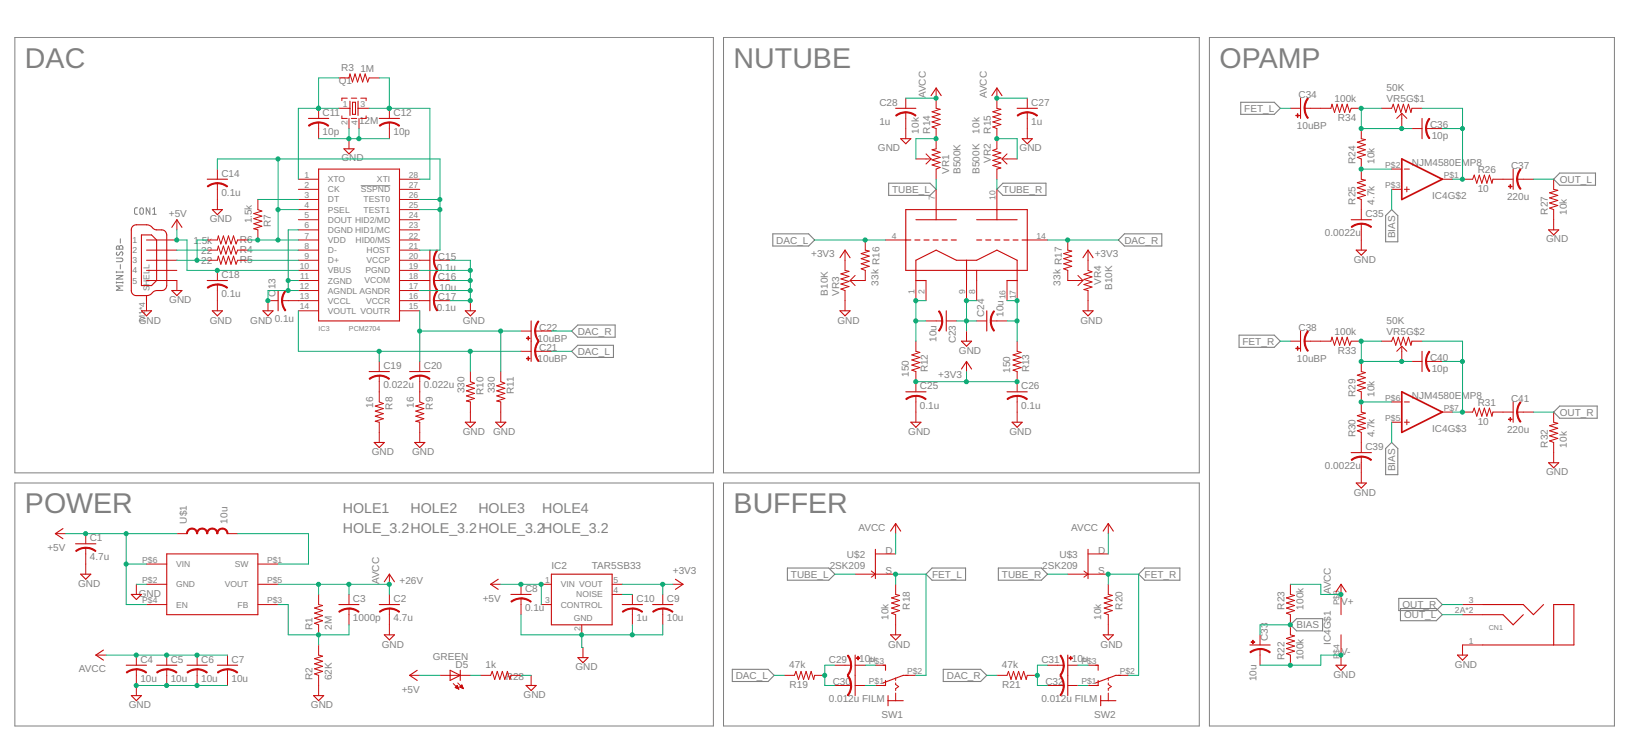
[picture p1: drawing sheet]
<svg xmlns="http://www.w3.org/2000/svg" width="289mm" height="132mm" viewBox="0 0 289 132" stroke-linecap="round" stroke-linejoin="round" font-family="sans-serif">
<g fill="none" stroke="#808080" stroke-width=".18">
<path d="M2.6 6.6h122.7v76.4h-122.7zM127 6.6h83.6v76.4h-83.6zM212.4 6.6h71.1v120.8h-71.1zM24.1 36.5h-.3l-.2 .2v.8l.5 .1M24.7 36.6l.2-.1 .3 .2v.7l-.3 .2-.3-.2zM26.3 36.5v1.1l-.6-1.1v1.1M26.8 37.6h.6M26.8 36.7l.3-.2v1.1M63.3 32.6h5.2M20.4 45.3h1l.2 .2-.2 .4h-1M20.4 49.6h1.2M20.4 47.6v.3"/>
<path d="M20.4 49.5v.2M20.4 48.4h1.2l-1.2 .6h1.2M20.4 47.8h1.2M20.5 44.3v.3l.2 .2 .2-.1 .3-.5a.32 .32 0 0 1 .4 .2 .32 .32 0 0 1-.2 .4M20.5 43.2h.4v.2l.3-.3 .2 .1 .2 .5h-1.2zM20.9 43.4v.3M21.1 41.9v.8M21.1 46.4v.8M21.6 50.2h-1.2l.7 .4-.7 .3h1.2M21.6 47.6v.3M21.6 49.5v.2M2.6 84.8h122.7v42.6h-122.7z"/>
<path d="M127 84.8h83.6v42.6h-83.6z"/>
</g>
<g fill="none" stroke="#808080" stroke-width=".19">
<path d="M217.9 18h5.9l1 1-1 1.1h-5.9zM156 32.2h7.3l1.1 1-1.1 1.1h-7.3zM176.1 32.2h7.6v2.1h-7.6l-1-1.1zM244.4 36.8l1.1 1v4.6h-2.2v-4.6zM273.9 30.4h6.3v2.1h-6.3l-1.1-1zM100.4 58.1l1.1-1.1h6.5v2.2h-6.5zM135.7 41h6.3l1.1 1.1-1.1 1.1h-6.3zM197.4 41h6.6v2.2h-6.6l-1-1.1zM217.6 58.8h6.2l1 1.1-1 1.1h-6.2zM100.4 61.7l1.1-1.1h6.2v2.1h-6.2zM243.3 78.7l1.1-1 1.1 1v4.6h-2.2zM272.8 72.3l1.1-1h6.6v2.1h-6.6z"/>
<path d="M138.3 99.7h7.2l1.1 1.1-1.1 1h-7.2zM163.7 99.7h5.9v2.1h-5.9l-1.1-1zM175.3 99.7h7.6l1 1.1-1 1h-7.6zM201 99.7h6.2v2.1h-6.2l-1.1-1zM128.6 117.5h6.3l1 1-1 1.1h-6.3zM165.6 117.5h6.6l1.1 1-1.1 1.1h-6.6zM226.6 109.7l1.1-1.1h4.5v2.1h-4.5zM245.6 105h6.6l1.1 1.1-1.1 1.1h-6.6zM245.9 106.8h6.3l1.1 1.1-1.1 1h-6.3z"/>
</g>
<g fill="none" stroke="#c90b0b" stroke-width=".19">
<path d="M61.5 17.8v2.5M61.9 18h.5v2.1h-.5zM62.9 17.8v2.5M157.3 19h3.5M163.5 16.8l.9-1.3 .9 1.3M174.2 16.8l.9-1.3 .8 1.3M178.6 19h3.6M228.4 17.2v3.6M23.3 39.7l.4-.2h2a2 2 0 0 1 1.4 .7l1.3 .1a.9 .9 0 0 1 .9 .9v8.9l-.3 .6-.6 .3a1.89 1.89 0 0 0-1.5 .2l-.1 .2a1.23 1.23 0 0 1-1.1 .5h-2l-.4-.3-.2-.4v-10.9zM30.2 39.9l.9-1.3 .8 1.3M36.4 31.5h3.5M37.3 36.8h1.8l-.9 .9z"/>
<path d="M54.2 20.8h3.5M55.9 29.7h14.3v26.6h-14.3zM60.4 26.1h1.8l-.9 .9zM66.6 20.8h3.6M158.2 24.3h1.7l-.8 .9zM159.1 36.8h21.3v10.7h-21.3zM160.8 38.6h7.1M164.4 36.8v1.8M171.5 38.6h7.1M175.1 36.8v1.8M179.5 24.3h1.8l-.9 .9zM237.3 38.6h3.5"/>
<path d="M249.7 20.8v3.5M265.7 29.7v3.5M24.8 41.2h1.8l.9 .9v7.1l-.9 .9h-1.8zM24.8 54.5h1.8l-.9 .9zM25.7 51.9v.9M30.2 51h1.7l-.8 .9zM36.4 49.2h3.5M37.3 54.5h1.8l-.9 .9zM46.2 54.5h1.7l-.8 .9zM48.8 51v3.5M75.5 43.9v10.6M81.7 54.5h1.8l-.9 .9z"/>
<path d="M93.3 56.3v7.1M147.5 54.5h1.8l-.9 .9zM147.5 45.2l.9-1.3 .9 1.3M159.1 42.1h.8M160.6 42.1h1M162.2 42.1h.9M162.6 49.2h-1.8v-3.5l3.6-1.8 3.5 1.8h3.6l3.6-1.8 3.5 1.8v3.5h-1.8M163.8 42.1h.9M165.4 42.1h.9M166.2 54.5v3.6M167 42.1h.9M168.8 59.9h1.8l-.9 .9z"/>
<path d="M169.7 45.7v3.5M171.5 47.5v1.7M171.5 42.1h.9M173.1 42.1h.9M173.3 54.5v3.6M174.7 42.1h.9M176.3 42.1h.9M177.9 42.1h.9M179.5 42.1h.9M190.2 54.5h1.7l-.8 .9zM190.2 45.2l.9-1.3 .8 1.3M228.4 58.1v3.6"/>
<path d="M238.2 43.9h1.7l-.9 .9zM271.9 40.3h1.8l-.9 .9zM64.8 65.2h3.6M65.7 77.7h1.8l-.9 .9zM71.9 65.2h3.6M72.8 77.7h1.8l-.9 .9zM81.7 74.1h1.8l-.9 .9zM87 74.1h1.8l-.9 .9zM159.1 68.8h3.5M159.9 74.1h1.8l-.9 .9zM168.8 64.8l.9-1.4 .9 1.4M176.8 68.8h3.6"/>
<path d="M177.7 74.1h1.8l-.9 .9zM237.3 79.4h3.5M249.7 61.7v3.5M265.7 70.6v3.5M11.1 92.8l-1.4 .9 1.4 .9M13.3 95.4h3.5M29.3 97.2h16v10.7h-16zM153.7 96.4v5.2M156.4 93.2l.9-1.3 .9 1.3M191.1 96.4v5.2M193.7 93.2l.9-1.3 .9 1.3M238.2 84.8h1.7l-.9 .9z"/>
<path d="M271.9 81.2h1.8l-.9 .9zM14.2 100.8h1.7l-.8 .9zM18.2 114.1l-1.4 .9 1.4 .9M22.2 116.8h3.5M23.1 104.3h1.7l-.9 .9zM27.5 116.8h3.6M32.8 116.8h3.6M38.2 116.8h3.5M59.5 106.1h3.5M66.6 106.1h3.6M67.5 111.4h1.8l-.9 .9zM67.5 102.1l.9-1.3 .9 1.3"/>
<path d="M73.3 117.6l-1.4 .9 1.4 .9M79 117.6l1.8 .9-1.8 .9zM80.8 117.6v1.8M87.5 101.7l-1.3 .9 1.3 .8M89.7 104.3h3.6M96.8 100.8h10.7v8.9h-10.7zM101.5 115.4h1.8l-.9 .9zM109.3 106.1h3.5M114.6 106.1h3.6M118.6 101.7l1.3 .9-1.3 .8M150.2 115v7.1M155.1 116.8h.4v.8"/>
<path d="M155.5 119.4v.9h-.4M156.4 111.4h1.8l-.9 .9zM159.5 118.5h-.9l-3.5 1.4M187.5 115v7.1M192.4 116.8h.4v.8M192.8 119.4v.9h-.4M193.7 111.4h1.8l-.9 .9zM196.8 118.5h-.9l-3.5 1.4M219.5 113.2h3.5M234.6 116.8h1.8l-.9 .8zM234.6 103.9l.9-1.3 .9 1.3M255.9 115h1.8l-.9 .9z"/>
<path d="M260.4 107.9h3.5l1.8 1.8 1.8-1.8M260.4 106.1h7.1l1.8 1.8 1.7-1.8M260.4 113.2h16v-7.1h-3.6v7.1M23.1 122.1h1.7l-.9 .9zM55.1 122.1h1.7l-.9 .9zM92.4 120.3h1.8l-.9 .9zM155.9 122.1v1.8M155.9 123h2.7M193.3 123h2.6M193.3 122.1v1.8"/>
</g>
<g fill="none" stroke="#c90b0b" stroke-width=".18">
<path d="M55.9 19v1.8M59.5 19h2M59.5 13.7h1.8l.2-.7 .4 1.4 .4-1.4 .5 1.4 .4-1.4 .5 1.4 .4-1.4 .5 1.4 .2-.7h1.8M61 17.2h-1v.5M61.7 17.2h.9M62.9 19h1.9M63.3 17.2h1v.5M68.4 19v1.8M159 19.8l.1 4.5M159.1 17.2v1.8M164.4 15.5v3.5l.7 .2-1.4 .4 1.4 .5-1.4 .4 1.4 .5-1.4 .4 1.4 .4-1.4 .5 .7 .3v3.5l-.7 .2 1.4 .4-1.4 .5 1.4 .4-1.4 .5 1.4 .4-1.4 .5 1.4 .4-.7 .3v1.8M175.1 15.5v3.5l.7 .2-1.5 .4 1.5 .5-1.5 .4 1.5 .5-1.5 .4 1.5 .4-1.5 .5 .8 .3v3.5l-.8 .3 1.5 .4-1.5 .5 1.5 .4-1.5 .5 1.5 .4-1.5 .4 1.5 .5-.7 .2v1.8"/>
<path d="M180.4 19.8v4.5M180.4 17.2v1.8M226.6 19h1.8M239 19h-1.7l-.3 .7-.4-1.4-.5 1.4-.4-1.4-.5 1.4-.4-1.4-.5 1.4-.4-1.4-.2 .7h-4.6M242.6 19h1.8l.3-.7 .4 1.4 .4-1.4 .5 1.4 .4-1.4 .5 1.4 .4-1.4 .5 1.4 .1-.7h1.8M246.2 19.9v2.7M246.2 19.9l.8 .9M246.2 19.9l-.9 .9M31.1 38.6v1.7M38.1 32.2l.1 4.6M38.2 29.7v1.8M45.3 35v1.8l.7 .2-1.4 .5 1.4 .4-1.4 .5 1.4 .4-1.4 .5 1.4 .4-1.4 .5 .7 .1v1.8"/>
<path d="M52.4 33.2h3.5M52.4 31.5h3.5M52.4 35h3.5M52.4 36.8h3.5M52.4 38.6h3.5M55.9 21.5v2.8M55.9 21.5h.1M60 20.3v.5h1M61.3 20.8v1.8M61.3 24.3v1.8M61.7 20.8h.9M63 20.8v1.8"/>
<path d="M64.3 20.3v.5h-1M68.4 21.5v2.8M70.2 33.2h3.5M70.2 31.5h3.5M70.2 35h3.5M70.2 36.8h3.5M70.2 38.6h3.5M160.8 27.9h2.7M162.6 27l.9 .9M163.5 27.9l-.9 .9M164.4 33.2v3.6M175.1 33.2v3.6"/>
<path d="M175.9 27.9h2.7M175.9 27.9l.9 .9M176.8 27l-.9 .9M239 39.3v4.6M239 22.6v1.7l.8 .2-1.5 .5 1.5 .4-1.5 .4 1.5 .5-1.5 .4 1.5 .5-1.5 .4 .7 .3v3.6l.8 .1-1.5 .5 1.5 .4-1.5 .5 1.5 .4-1.5 .4 1.5 .5-1.5 .4 .7 .3v3.6M244.4 29.7h1.8M244.4 33.2h1.8M246.6 29.7h.9M246.6 33.2h.9M247 32.8v.9M247.9 22.6h1.8M253.3 31.5h1.7"/>
<path d="M253.3 22.6h-2.9M256.8 31.5h1.8l.3-.8 .4 1.5 .5-1.5 .4 1.5 .5-1.5 .4 1.5 .4-1.5 .5 1.5 .2-.7h3.5M266.4 31.5h2.9M266.4 31.5h.1M272.8 31.5v1.7l.7 .2-1.4 .4 1.4 .5-1.4 .4 1.4 .5-1.4 .4 1.4 .5-1.4 .4 .7 .3v3.5M25.7 42.1h5.4M25.7 43.9h5.4M25.7 45.7h5.4M25.7 47.5h5.4M25.7 49.2h5.4v1.8M25.7 52.8v1.7M36.4 42.1h1.8l.1-.7 .5 1.4 .4-1.4 .5 1.4 .4-1.4 .5 1.4 .4-1.4 .5 1.4 .2-.7h1.8"/>
<path d="M36.4 43.9h1.8l.1-.7 .5 1.4 .4-1.4 .5 1.4 .4-1.4 .5 1.4 .4-1.4 .5 1.4 .2-.7h1.8M36.4 45.7h1.8l.1-.7 .5 1.4 .4-1.4 .5 1.4 .4-1.4 .5 1.4 .4-1.4 .5 1.4 .2-.7h1.8M38.1 50l.1 4.5M38.2 47.5v1.7M48.8 52.8h-1.7v1.7M52.4 42.1h3.5M52.4 43.9h3.5M52.4 45.7h3.5M52.4 47.5h3.5M52.4 49.2h3.5M52.4 40.3h3.5M52.4 51h3.5"/>
<path d="M52.4 54.5h3.5M55.9 52.8h-6.4M70.2 42.1h3.5M70.2 43.9h3.5M70.2 45.7h5.3M70.2 47.5h3.5M70.2 49.2h5.3M70.2 52.8h5.3M70.2 40.3h3.5M70.2 51h3.5M70.2 54.5h3.5M79 45.7h-2.8"/>
<path d="M79 49.2l-2.8 .1M79 52.8h-2.8M82.6 52.8v1.7M91.5 58.1h1.8M96.8 58.1h-2.8M148.4 43.9v3.6l.7 .1-1.4 .5 1.4 .4-1.4 .5 1.4 .4-1.4 .4 1.4 .5-1.4 .4 .7 .3v3.5M149.3 49.2l.9 .9M150.2 48.3l-.9 .9M151.9 42.1v1.8l.7 .2-1.4 .4 1.4 .5-1.4 .4 1.4 .4-1.4 .5 1.4 .4-1.4 .5 .7 .3v1.7h-2.6M155.5 42.1h3.6M160.8 49.2v3.6M160.8 59.9v1.8l.7 .2-1.4 .4 1.4 .4-1.4 .5 1.4 .4-1.4 .5 1.4 .4-1.4 .5 .7 .2v3.6"/>
<path d="M162.6 49.2v3.6M162.6 56.3h2.8M166.2 56.3h1.7M169.7 49.2v3.6M169.7 58.1v1.8M171.5 49.2v3.6M171.5 56.3h1.8M176.8 49.2v3.6M176.8 56.3h-2.8M178.6 49.2v3.6M178.6 59.9v1.8l.7 .2-1.4 .4 1.4 .4-1.4 .5 1.4 .4-1.4 .5 1.4 .4-1.4 .5 .7 .2v3.6M180.4 42.1h3.5"/>
<path d="M187.5 42.1v1.8l.7 .2-1.4 .4 1.4 .5-1.4 .4 1.4 .4-1.4 .5 1.4 .4-1.4 .5 .7 .3v1.7h2.7M189.3 48.3l.9 .9M190.2 49.2l-.9 .9M191.1 43.9v3.6l.7 .2-1.5 .5 1.5 .4-1.5 .4 1.5 .5-1.5 .4 1.5 .5-1.5 .4 .8 .2v3.5M226.6 59.9h1.8M239 59.9h-1.7l-.3 .7-.4-1.4-.5 1.4-.4-1.4-.5 1.4-.4-1.4-.5 1.4-.4-1.4-.2 .7h-4.6M242.6 59.9h1.8l.3-.7 .4 1.4 .4-1.4 .5 1.4 .4-1.4 .5 1.4 .4-1.4 .5 1.4 .1-.7h1.8M66.6 65.9v.1M66.6 63.4v1.8M66.6 65.9v4.7l.7 .2-1.4 .5 1.4 .4-1.4 .5 1.4 .4-1.4 .4 1.4 .5-1.4 .4 .7 .2v3.6M73.7 65.9v.1M73.7 63.4v1.8"/>
<path d="M73.7 65.9v4.7l.7 .2-1.4 .5 1.4 .4-1.4 .5 1.4 .4-1.4 .4 1.4 .5-1.4 .4 .7 .2v3.6M82.6 65.2v1.8l.7 .3-1.4 .4 1.4 .5-1.4 .4 1.4 .4-1.4 .5 1.4 .4-1.4 .5 .7 .2v3.5M87.9 65.2v1.8l.8 .3-1.5 .4 1.5 .5-1.5 .4 1.5 .4-1.5 .5 1.5 .4-1.5 .5 .7 .2v3.5M91.5 61.7h1.8M96.8 61.7h-2.8M160.8 69.5v4.6M169.7 63.4v1.8M178.6 69.5v4.6M239 63.4v1.8l.8 .2-1.5 .5 1.5 .4-1.5 .4 1.5 .5-1.5 .4 1.5 .5-1.5 .4 .7 .3v3.5l.8 .2-1.5 .5 1.5 .4-1.5 .5 1.5 .4-1.5 .4 1.5 .5-1.5 .4 .7 .3v3.5M244.4 70.6h1.8M244.4 74.1h1.8M246.2 60.8v2.6"/>
<path d="M246.2 60.8l.8 .9M246.2 60.8l-.9 .9M246.6 70.6h.9M246.6 74.1h.9M247 73.7v.9M247.9 63.4h1.8M253.3 72.3h1.7M253.3 63.4l-2.9 .1M256.8 72.3h1.8l.3-.7 .4 1.4 .5-1.4 .4 1.4 .5-1.4 .4 1.4 .4-1.4 .5 1.4 .2-.7h3.5M266.4 72.3h2.9M266.4 72.3h.1M272.8 72.3v1.8l.7 .2-1.4 .4 1.4 .5-1.4 .4 1.4 .5-1.4 .4 1.4 .4-1.4 .5 .7 .3v3.5"/>
<path d="M9.7 93.7h1.8M15 96.2l.1 4.6M15.1 93.7v1.7M25.7 99h3.6M31.1 93.7h1.7M39.9 93.7h1.8M45.3 99h3.5M153.7 97.2h3.6M157.3 91.9v1.8M191.1 97.2h3.5M194.6 91.9v1.8M239 80.2v4.6"/>
<path d="M239 80.2h.1M16.8 115h1.8M23.9 102.6v1.7M23.9 115v1.8M23.9 117.5v4.6M23.9 117.5h.1M25.7 106.1h3.6M25.7 102.6h3.6M29.3 117.5v2.8M29.3 115v1.8M34.6 117.5h.1M34.6 115v1.8"/>
<path d="M34.6 117.5v2.8M39.9 117.5v2.8M39.9 115v1.8M45.3 106.1h3.5M45.3 102.6h3.5M55.9 104.3v1.8l.7 .2-1.4 .4 1.4 .5-1.4 .4 1.4 .5-1.4 .4 1.4 .4-1.4 .5 .7 .3v1.7M55.9 113.2v1.8l.7 .2-1.4 .4 1.4 .5-1.4 .4 1.4 .4-1.4 .5 1.4 .4-1.4 .5 .7 .2v3.6M61.3 106.8h.1M61.3 104.3v1.8M61.3 106.8v2.9M68.4 106.8v4.6M68.4 100.8v1.8"/>
<path d="M68.4 104.3v1.8M71.9 118.5h1.8M77.3 118.5h5.3M79.6 120l1 .9M80.4 119.9l1 1M84.4 118.5h1.8l.2-.7 .5 1.5 .4-1.5 .5 1.5 .4-1.5 .5 1.5 .4-1.5 .4 1.5 .2-.8h1.8M86.2 102.6h1.7M91.5 105v.1M91.5 102.6v1.7M91.5 105v2.9M93.3 118.5v1.8M95 106.1h1.8"/>
<path d="M95 102.6h1.8M102.2 109.7v1.7M102.4 113.6v1.8M107.5 102.6h1.8M107.5 104.3h1.8M111 106.8v2.9M111 104.3v1.8M116.4 106.8h.1M116.4 104.3v1.8M116.4 106.8v2.9M118.2 102.6h1.7M137.7 118.5h1.8l.3-.7 .4 1.5 .5-1.5 .4 1.5 .4-1.5 .5 1.5 .4-1.5 .5 1.5 .2-.8h1.7"/>
<path d="M146.6 116.8h2.8M149.4 116.8h.1M150.2 100.8h7.1M150.2 116.8h1.7M153 100.2l.7 .6-.7 .5M153.7 116.8h1.8M157.3 102.6v1.7l.7 .2-1.4 .4 1.4 .5-1.4 .4 1.4 .5-1.4 .4 1.4 .5-1.4 .4 .7 .3v3.5M157.3 119v.4M157.3 119.9v.2l.5 .4-.5 .4v.3M159.1 118.5h1.7M175.1 118.5h1.7l.3-.7 .4 1.5 .5-1.5 .4 1.5 .5-1.5 .4 1.5 .5-1.5 .4 1.5 .2-.8h1.8M183.9 116.8h2.9"/>
<path d="M187.5 100.8h7.1M187.5 116.8h1.8M190.3 100.2l.8 .6-.8 .5M191.1 116.8h1.7M194.6 102.6v1.7l.7 .2-1.4 .4 1.4 .5-1.4 .4 1.4 .5-1.4 .4 1.4 .5-1.4 .4 .7 .3v3.5M194.6 119v.4M194.6 119.9v.2l.5 .4-.5 .4v.3M196.4 118.5h1.8M221.3 113.9h-.1M221.3 111.4v1.8M221.3 113.9v2.9M226.6 102.6v1.7l.7 .2-1.4 .4 1.4 .5-1.4 .4 1.4 .5-1.4 .4 1.4 .5-1.4 .4 .7 .3v3.5l.7 .2-1.4 .5 1.4 .4-1.4 .4 1.4 .5-1.4 .4 1.4 .5-1.4 .4 .7 .3v1.8"/>
<path d="M235.5 102.6v5.3M235.5 111.4v5.4M256.8 106.1h3.6M256.8 107.9h3.6M260.4 113.2h-3.6v1.8M79.9 120.7l.4-.4 .3 .6zM80 120.7h.5M80 120.6h.4M80.1 120.5h.3M80.2 120.8h.3M80.2 120.4h.1M80.3 120.8h.2"/>
<path d="M80.5 120.9h.1M80.8 120.5h.4M80.8 120.6h.5M80.9 120.4h.3M81 120.7h.3M81 120.3h.1M81.1 120.2h.1M81.1 120.2l-.4 .4 .7 .3M81.1 120.2l.3 .7M81.2 120.8h.1M81.3 120.8v.1M146.6 120.3h2.8"/>
<path d="M149.4 120.3h.1M150.2 120.3h1.7M153.7 120.3h1.8M157.3 121.6v1.4M183.9 120.3h2.9M187.5 120.3h1.8M191.1 120.3h1.7M194.6 121.6v1.4"/>
</g>
<g fill="#c90b0b" stroke="#c90b0b" stroke-width=".18">
<path d="M32.9 93.1l.4-.3 .4-.1v.2l-.5 .2-.3 .6h-.1z" fill-rule="evenodd"/>
<path d="M33.7 92.7l.4 .1a.92 .92 0 0 1 .6 .9h-.2l-.1-.4-.3-.3-.4-.1z" fill-rule="evenodd"/>
<path d="M34.7 93.1l.4-.3 .4-.1v.2l-.6 .2-.2 .6h-.2z" fill-rule="evenodd"/>
<path d="M35.5 92.7l.4 .1a.92 .92 0 0 1 .6 .9h-.2l-.2-.6-.6-.2z" fill-rule="evenodd"/>
<path d="M36.5 93.1l.4-.3 .4-.1v.2l-.6 .2-.2 .6h-.2z" fill-rule="evenodd"/>
<path d="M37.3 92.7l.4 .1a.92 .92 0 0 1 .6 .9h-.2l-.3-.6-.5-.2z" fill-rule="evenodd"/>
<path d="M38.3 93.1l.4-.3 .4-.1v.2l-.6 .2-.2 .6h-.2z" fill-rule="evenodd"/>
<path d="M39.1 92.7l.3 .1a.92 .92 0 0 1 .6 .9h-.2l-.2-.6-.5-.2z" fill-rule="evenodd"/>
<path d="M15.1 96.1a2.54 2.54 0 0 1 1.8 .6l-.2 .1a2.85 2.85 0 0 0-1.6-.6z" fill-rule="evenodd"/>
<path d="M13.3 96.7l1-.6h.8v.1a2.54 2.54 0 0 0-1.7 .6z" fill-rule="evenodd"/>
<path d="M68.4 106.7l1.2 .3 .6 .3-.1 .2a2.72 2.72 0 0 0-1.7-.6z" fill-rule="evenodd"/>
<path d="M66.6 107.3l1.1-.5 .7-.1v.2a2.85 2.85 0 0 0-1.7 .6z" fill-rule="evenodd"/>
<path d="M61.3 106.7a2.66 2.66 0 0 1 1.8 .6l-.1 .2a2.72 2.72 0 0 0-1.7-.6z" fill-rule="evenodd"/>
<path d="M59.5 107.3l1.1-.5 .7-.1v.2a2.85 2.85 0 0 0-1.7 .6z" fill-rule="evenodd"/>
<path d="M23.9 117.4l1.2 .2 .6 .4-.1 .1a2.85 2.85 0 0 0-1.7-.5z" fill-rule="evenodd"/>
<path d="M22.2 118l.2-.2a2.58 2.58 0 0 1 1.5-.4v.2a2.72 2.72 0 0 0-1.6 .5z" fill-rule="evenodd"/>
<path d="M29.3 117.4l1.1 .2 .7 .4-.1 .1a2.72 2.72 0 0 0-1.7-.5z" fill-rule="evenodd"/>
<path d="M27.5 118l.2-.2a2.58 2.58 0 0 1 1.6-.4v.2a2.72 2.72 0 0 0-1.7 .5z" fill-rule="evenodd"/>
<path d="M34.6 117.4l1.2 .2 .6 .4-.1 .1a2.72 2.72 0 0 0-1.7-.5z" fill-rule="evenodd"/>
<path d="M32.8 118l.2-.2a2.58 2.58 0 0 1 1.6-.4v.2a2.72 2.72 0 0 0-1.7 .5z" fill-rule="evenodd"/>
<path d="M39.9 117.4l1.2 .2 .6 .4-.1 .1a2.72 2.72 0 0 0-1.7-.5z" fill-rule="evenodd"/>
<path d="M38.2 118l.2-.2a2.58 2.58 0 0 1 1.5-.4v.2a2.72 2.72 0 0 0-1.6 .5z" fill-rule="evenodd"/>
<path d="M91.5 104.9l1.2 .3 .6 .4-.1 .1a2.85 2.85 0 0 0-1.7-.6z" fill-rule="evenodd"/>
<path d="M89.7 105.5l1.1-.5 .7-.1v.2a2.85 2.85 0 0 0-1.7 .6z" fill-rule="evenodd"/>
<path d="M116.4 106.7l1.2 .3 .6 .3-.1 .2a2.85 2.85 0 0 0-1.7-.6z" fill-rule="evenodd"/>
<path d="M114.6 107.3l1.1-.5 .7-.1v.2a2.72 2.72 0 0 0-1.7 .6z" fill-rule="evenodd"/>
<path d="M111 106.7l1.2 .3 .6 .3-.1 .2a2.85 2.85 0 0 0-1.7-.6z" fill-rule="evenodd"/>
<path d="M109.3 107.3l1-.5 .7-.1v.2a2.72 2.72 0 0 0-1.6 .6z" fill-rule="evenodd"/>
<path d="M55.9 21.4l1.2 .2 .6 .4-.1 .2a2.58 2.58 0 0 0-1.7-.6z" fill-rule="evenodd"/>
<path d="M54.2 22l1-.5 .7-.1v.2a2.72 2.72 0 0 0-1.6 .6z" fill-rule="evenodd"/>
<path d="M68.4 21.4l1.2 .2 .6 .4-.1 .2a2.58 2.58 0 0 0-1.7-.6z" fill-rule="evenodd"/>
<path d="M66.6 22l1.1-.5 .7-.1v.2a2.85 2.85 0 0 0-1.7 .6z" fill-rule="evenodd"/>
<path d="M50.1 51l.1 .1a2.72 2.72 0 0 0-.6 1.7h-.2a2.66 2.66 0 0 1 .7-1.8z" fill-rule="evenodd"/>
<path d="M49.5 52.8h.1a2.72 2.72 0 0 0 .6 1.6l-.2 .2-.3-.6z" fill-rule="evenodd"/>
<path d="M38.2 32.1a2.54 2.54 0 0 1 1.8 .6l-.2 .1a2.72 2.72 0 0 0-1.6-.6z" fill-rule="evenodd"/>
<path d="M36.4 32.7l1-.5 .8-.1v.2a2.54 2.54 0 0 0-1.7 .5z" fill-rule="evenodd"/>
<path d="M76.7 43.9l.2 .1a2.72 2.72 0 0 0-.6 1.7h-.2l.1-.7z" fill-rule="evenodd"/>
<path d="M76.1 45.7h.2a2.85 2.85 0 0 0 .6 1.7l-.2 .1-.3-.7z" fill-rule="evenodd"/>
<path d="M76.7 51l.2 .1a2.72 2.72 0 0 0-.6 1.7h-.2l.1-.7z" fill-rule="evenodd"/>
<path d="M76.1 52.8h.2a2.72 2.72 0 0 0 .6 1.6l-.2 .2-.1-.2a2.68 2.68 0 0 1-.5-1.6z" fill-rule="evenodd"/>
<path d="M76.7 47.4l.2 .1a2.72 2.72 0 0 0-.6 1.7h-.2l.1-.7z" fill-rule="evenodd"/>
<path d="M76.1 49.2h.2a2.85 2.85 0 0 0 .6 1.7l-.2 .1-.3-.6z" fill-rule="evenodd"/>
<path d="M38.2 49.8l1.1 .3 .7 .4-.2 .1a2.72 2.72 0 0 0-1.6-.6z" fill-rule="evenodd"/>
<path d="M36.4 50.4l1-.5 .8-.1v.2a2.72 2.72 0 0 0-1.7 .6z" fill-rule="evenodd"/>
<path d="M66.6 65.8l1.2 .3 .6 .3-.1 .2a2.72 2.72 0 0 0-1.7-.6z" fill-rule="evenodd"/>
<path d="M64.8 66.4l1.1-.5h.7v.1a2.85 2.85 0 0 0-1.7 .6z" fill-rule="evenodd"/>
<path d="M73.7 65.8l1.2 .3 .6 .3-.1 .2a2.72 2.72 0 0 0-1.7-.6z" fill-rule="evenodd"/>
<path d="M71.9 66.4l1.1-.5h.7v.1a2.85 2.85 0 0 0-1.7 .6z" fill-rule="evenodd"/>
<path d="M94.5 59.9l.1 .1a2.72 2.72 0 0 0-.5 1.7h-.2l.1-.8z" fill-rule="evenodd"/>
<path d="M93.9 61.7h.2a2.72 2.72 0 0 0 .5 1.6l-.1 .1-.2-.2a2.58 2.58 0 0 1-.4-1.5z" fill-rule="evenodd"/>
<path d="M94.5 56.3l.1 .1a2.72 2.72 0 0 0-.5 1.7h-.2l.1-.7z" fill-rule="evenodd"/>
<path d="M93.9 58.1h.2a2.72 2.72 0 0 0 .5 1.7l-.1 .1-.2-.2a2.58 2.58 0 0 1-.4-1.6z" fill-rule="evenodd"/>
<path d="M165.4 56.3h.2v.3l-.3 .9-.4 .6-.1-.1a2.72 2.72 0 0 0 .6-1.7z" fill-rule="evenodd"/>
<path d="M164.8 54.7l.1-.2 .2 .2 .4 .9v.7h-.1a2.85 2.85 0 0 0-.6-1.6z" fill-rule="evenodd"/>
<path d="M174.5 54.5l.1 .2a2.72 2.72 0 0 0-.5 1.6h-.2a2.46 2.46 0 0 1 .6-1.8z" fill-rule="evenodd"/>
<path d="M173.9 56.3h.2a2.72 2.72 0 0 0 .5 1.7l-.1 .1-.4-.6z" fill-rule="evenodd"/>
<path d="M160.8 69.4l1.2 .2 .6 .4-.1 .1a2.69 2.69 0 0 0-1.7-.5z" fill-rule="evenodd"/>
<path d="M159.1 70l.1-.1a2.58 2.58 0 0 1 1.6-.5v.2a2.72 2.72 0 0 0-1.6 .5z" fill-rule="evenodd"/>
<path d="M178.6 69.4l1.2 .2 .6 .4-.1 .1a2.58 2.58 0 0 0-1.7-.5z" fill-rule="evenodd"/>
<path d="M176.8 70l.2-.1a2.58 2.58 0 0 1 1.6-.5v.2a2.72 2.72 0 0 0-1.7 .5z" fill-rule="evenodd"/>
<path d="M180.4 19.6l1.2 .3 .6 .3-.1 .2a2.58 2.58 0 0 0-1.7-.6z" fill-rule="evenodd"/>
<path d="M178.6 20.2l1.1-.5 .7-.1v.2a2.72 2.72 0 0 0-1.7 .6z" fill-rule="evenodd"/>
<path d="M159.1 19.6h.2a2.71 2.71 0 0 1 1.6 .6l-.2 .2a2.69 2.69 0 0 0-1.6-.6z" fill-rule="evenodd"/>
<path d="M157.3 20.2l1-.5 .8-.1v.2a2.72 2.72 0 0 0-1.7 .6z" fill-rule="evenodd"/>
<path d="M149.4 116.8h.1v.2l-.2 .9-.4 .7-.1-.1a2.58 2.58 0 0 0 .6-1.7z" fill-rule="evenodd"/>
<path d="M148.8 115.1l.1-.1a2.55 2.55 0 0 1 .6 1.8h-.1a2.85 2.85 0 0 0-.6-1.7z" fill-rule="evenodd"/>
<path d="M149.4 120.3h.1v.3l-.2 .9-.4 .6-.1-.1a2.69 2.69 0 0 0 .6-1.7z" fill-rule="evenodd"/>
<path d="M148.8 118.6l.1-.1a2.55 2.55 0 0 1 .6 1.8h-.1a2.85 2.85 0 0 0-.6-1.7z" fill-rule="evenodd"/>
<path d="M186.7 116.8h.2v.2l-.2 .9-.4 .7-.2-.1a2.72 2.72 0 0 0 .6-1.7z" fill-rule="evenodd"/>
<path d="M186.1 115.1l.2-.1 .1 .2 .4 .9 .1 .7h-.2a2.85 2.85 0 0 0-.6-1.7z" fill-rule="evenodd"/>
<path d="M186.7 120.3h.2v.3l-.2 .9-.4 .6-.2-.1a2.85 2.85 0 0 0 .6-1.7z" fill-rule="evenodd"/>
<path d="M186.1 118.6l.2-.1 .1 .2 .4 .9 .1 .7h-.2a2.85 2.85 0 0 0-.6-1.7z" fill-rule="evenodd"/>
<path d="M221.3 113.8l1.1 .3 .7 .3-.1 .2a2.85 2.85 0 0 0-1.7-.6z" fill-rule="evenodd"/>
<path d="M219.5 114.4l1.1-.5 .7-.1v.2a2.85 2.85 0 0 0-1.7 .6z" fill-rule="evenodd"/>
<path d="M229.6 17.2l.1 .1a2.85 2.85 0 0 0-.5 1.7h-.2v-.2a2.71 2.71 0 0 1 .6-1.6z" fill-rule="evenodd"/>
<path d="M229 19h.2a2.72 2.72 0 0 0 .5 1.7l-.1 .1-.1-.2a2.58 2.58 0 0 1-.5-1.6z" fill-rule="evenodd"/>
<path d="M239 39.2a2.54 2.54 0 0 1 1.8 .6l-.1 .1a2.85 2.85 0 0 0-1.7-.5z" fill-rule="evenodd"/>
<path d="M237.3 39.8l1-.5 .7-.1v.2a2.85 2.85 0 0 0-1.6 .5z" fill-rule="evenodd"/>
<path d="M250.9 20.8l.2 .1a2.69 2.69 0 0 0-.6 1.7h-.2v-.3a2.71 2.71 0 0 1 .6-1.5z" fill-rule="evenodd"/>
<path d="M250.3 22.6h.2a2.72 2.72 0 0 0 .6 1.6l-.2 .1a2.55 2.55 0 0 1-.6-1.7z" fill-rule="evenodd"/>
<path d="M266.9 29.7l.2 .1a2.69 2.69 0 0 0-.6 1.7h-.2l.1-.8z" fill-rule="evenodd"/>
<path d="M266.3 31.5h.2a2.72 2.72 0 0 0 .6 1.6l-.2 .1-.3-.6z" fill-rule="evenodd"/>
<path d="M229.6 58.1l.1 .1a2.72 2.72 0 0 0-.5 1.7h-.2l.1-.7z" fill-rule="evenodd"/>
<path d="M229 59.9h.2a2.72 2.72 0 0 0 .5 1.7l-.1 .1-.1-.2a2.58 2.58 0 0 1-.5-1.6z" fill-rule="evenodd"/>
<path d="M239 80.1l1.2 .2 .6 .4-.1 .1a2.69 2.69 0 0 0-1.7-.6z" fill-rule="evenodd"/>
<path d="M237.3 80.7l1-.6h.7v.1a2.85 2.85 0 0 0-1.6 .6z" fill-rule="evenodd"/>
<path d="M250.9 61.6l.2 .2a2.58 2.58 0 0 0-.6 1.6h-.2l.1-.7z" fill-rule="evenodd"/>
<path d="M250.3 63.4h.2a2.72 2.72 0 0 0 .6 1.7l-.2 .1a2.55 2.55 0 0 1-.6-1.8z" fill-rule="evenodd"/>
<path d="M266.9 70.5l.2 .1a2.69 2.69 0 0 0-.6 1.7h-.2v-.2a2.71 2.71 0 0 1 .6-1.6z" fill-rule="evenodd"/>
<path d="M266.3 72.3h.2a2.72 2.72 0 0 0 .6 1.7l-.2 .1-.3-.6z" fill-rule="evenodd"/>
</g>
<g fill="#c90b0b" stroke="#c90b0b" stroke-width=".18">
<path d="M92.7 62.6l.1 .6z"/>
<path d="M92.4 62.9l.7 .1z"/>
<path d="M92.7 59.1l.1 .6z"/>
<path d="M92.4 59.3l.7 .1z"/>
<path d="M150.6 115.2l.1 .6z"/>
<path d="M150.4 115.5l.6 .1z"/>
<path d="M188 115.2l.1 .6z"/>
<path d="M187.7 115.5l.6 .1z"/>
<path d="M219.7 112.7h.6z"/>
<path d="M220 112.4l.1 .6z"/>
<path d="M227.8 20l.1 .6z"/>
<path d="M227.5 20.2l.7 .1z"/>
<path d="M265.2 32.4v.6z"/>
<path d="M264.9 32.7l.6 .1z"/>
<path d="M227.8 60.8l.1 .7z"/>
<path d="M227.5 61.1l.7 .1z"/>
<path d="M265.2 73.3v.6z"/>
<path d="M264.9 73.6h.6z"/>
</g>
<path d="M246.2 27.9l7.1 3.6-7.1 3.5zM246.2 68.8l7.1 3.5-7.1 3.6z" fill="none" stroke="#c90b0b" stroke-width=".3"/>
<g fill="none" stroke="#0dab76" stroke-width=".18">
<path d="M59.5 13.7h-3.6v5.3M59.5 19h-7.1v12.5M64.8 19h10.7v12.5h-1.8M66.6 13.7h1.8v5.3M159.1 17.2h5.3M175.1 17.2h5.3M224.8 19h1.8M242.6 19h-3.6v3.6h8.9M249.7 19h7.1v12.5h-1.8M38.2 29.7v-1.8h39.1v16h-3.6M45.3 35h7.1M48.8 36.8h3.6"/>
<path d="M48.8 27.9v14.2M55.9 24.3h12.5M61.3 22.6v1.7M63 22.6v1.7M73.7 36.8h3.6M73.7 35h3.6M164.4 24.3h-3.6v3.6M164.4 31.5v1.7M175.1 24.3h3.5v3.6M175.1 31.5v1.7M239 29.7h5.4M244.4 33.2v3.6"/>
<path d="M253.3 22.6h3.5M269.3 31.5h3.5M31.1 40.3v1.8h1.7v5.4h19.6M31.1 45.7h5.3M31.1 43.9h5.3M36.4 42.1h-1.8v3.6M43.5 42.1h8.9M43.5 45.7h8.9M43.5 43.9h8.9M50.6 49.2h1.8M52.4 40.3h-1.8v10.7M52.4 51h-5.3v1.8"/>
<path d="M52.4 54.5v7.2h39.1M73.7 47.5h8.9M73.7 51h8.9M73.7 54.5v8.9M73.7 58.1h17.8M79 49.2h3.6M79 45.7h3.6v7.1h-3.6M87.9 58.1v7.1M96.8 58.1h3.6M143.1 42.1h12.4M160.8 56.3h1.8M162.6 52.8h-1.8v7.1"/>
<path d="M167.9 56.3h3.6M171.5 52.8h-1.8v5.3M176.8 52.8h1.8v7.1M176.8 56.3h1.8M183.9 42.1h12.5M224.8 59.9h1.8M242.6 59.9h-3.6v3.5h8.9M249.7 59.9h7.1v12.4h-1.8M66.6 61.7v1.7M82.6 61.7v3.5M96.8 61.7h3.6M160.8 67h17.8"/>
<path d="M169.7 65.2v1.8M239 70.6h5.4M244.4 74.1v3.6M253.3 63.4h3.5M269.3 72.3h3.5M11.5 93.7h19.6M22.2 99h3.5M22.2 93.7v12.4h3.5M41.7 93.7h12.5v5.3h-5.4M157.3 93.7v3.5M194.6 93.7v3.5M18.6 115h21.3"/>
<path d="M23.9 102.6h1.8M48.8 106.1h1.8v5.3h10.7v-1.7M48.8 102.6h19.6v1.7M55.9 102.6v1.7M55.9 111.4v1.8M61.3 102.6v1.7M73.7 118.5h3.6M82.6 118.5h1.8M87.9 102.6h7.1v3.5M91.5 118.5h1.8M91.5 107.9v3.5h24.9v-1.7M102.2 111.4v2.2h.2"/>
<path d="M109.3 102.6h8.9M109.3 104.3h1.7M111 109.7v1.7M116.4 102.6v1.7M135.9 118.5h1.8M146.6 116.8h-1.8v3.5h1.8M146.6 100.8h3.6M151.9 116.8h1.8M157.3 102.6v-1.8h5.3v17.7h-1.8M173.3 118.5h1.8M183.9 116.8h-1.7v3.5h1.7M183.9 100.8h3.6"/>
<path d="M189.3 116.8h1.8M194.6 102.6v-1.8h5.3v17.7h-1.7M226.6 102.6h5.3v1.7h3.6M226.6 109.7h-5.3v1.7M235.5 115h-3.6v1.8h-10.6M253.3 106.1h3.5M253.3 107.9h3.5M23.9 120.3h16M151.9 120.3h1.8M189.3 120.3h1.8"/>
</g>
<g fill="#0dab76" stroke="#0dab76" stroke-width=".18">
<circle cx="22.1" cy="99" r=".36"/>
<circle cx="22.1" cy="93.7" r=".36"/>
<circle cx="15" cy="93.7" r=".36"/>
<circle cx="91.5" cy="102.6" r=".36"/>
<circle cx="95" cy="102.6" r=".36"/>
<circle cx="31" cy="42.1" r=".36"/>
<circle cx="38.1" cy="47.5" r=".36"/>
<circle cx="55.9" cy="111.4" r=".36"/>
<circle cx="29.3" cy="120.3" r=".36"/>
<circle cx="34.6" cy="120.3" r=".36"/>
<circle cx="23.9" cy="120.3" r=".36"/>
<circle cx="61.3" cy="24.3" r=".36"/>
<circle cx="63" cy="24.3" r=".36"/>
<circle cx="47" cy="52.8" r=".36"/>
<circle cx="50.6" cy="51" r=".36"/>
<circle cx="50.6" cy="49.2" r=".36"/>
<circle cx="82.6" cy="52.8" r=".36"/>
<circle cx="82.6" cy="51" r=".36"/>
<circle cx="82.6" cy="49.2" r=".36"/>
<circle cx="82.6" cy="47.5" r=".36"/>
<circle cx="169.7" cy="56.3" r=".36"/>
<circle cx="169.7" cy="52.8" r=".36"/>
<circle cx="226.6" cy="116.8" r=".36"/>
<circle cx="235.5" cy="115" r=".36"/>
<circle cx="102.1" cy="111.4" r=".36"/>
<circle cx="111" cy="111.4" r=".36"/>
<circle cx="116.4" cy="102.6" r=".36"/>
<circle cx="160.8" cy="67" r=".36"/>
<circle cx="178.6" cy="67" r=".36"/>
<circle cx="169.7" cy="67" r=".36"/>
<circle cx="55.9" cy="19" r=".36"/>
<circle cx="68.4" cy="19" r=".36"/>
<circle cx="34.6" cy="45.7" r=".36"/>
<circle cx="77.2" cy="36.8" r=".36"/>
<circle cx="77.2" cy="35" r=".36"/>
<circle cx="45.3" cy="42.1" r=".36"/>
<circle cx="48.8" cy="42.1" r=".36"/>
<circle cx="48.8" cy="36.8" r=".36"/>
<circle cx="48.8" cy="27.9" r=".36"/>
<circle cx="73.7" cy="58.1" r=".36"/>
<circle cx="87.9" cy="58.1" r=".36"/>
<circle cx="66.6" cy="61.7" r=".36"/>
<circle cx="82.6" cy="61.7" r=".36"/>
<circle cx="151.9" cy="42.1" r=".36"/>
<circle cx="187.5" cy="42.1" r=".36"/>
<circle cx="178.6" cy="52.8" r=".36"/>
<circle cx="178.6" cy="56.3" r=".36"/>
<circle cx="160.8" cy="52.8" r=".36"/>
<circle cx="160.8" cy="56.3" r=".36"/>
<circle cx="164.4" cy="17.2" r=".36"/>
<circle cx="175" cy="17.2" r=".36"/>
<circle cx="55.9" cy="102.6" r=".36"/>
<circle cx="61.3" cy="102.6" r=".36"/>
<circle cx="68.4" cy="102.6" r=".36"/>
<circle cx="235.5" cy="104.3" r=".36"/>
<circle cx="29.3" cy="115" r=".36"/>
<circle cx="34.6" cy="115" r=".36"/>
<circle cx="23.9" cy="115" r=".36"/>
<circle cx="157.3" cy="100.8" r=".36"/>
<circle cx="144.8" cy="118.5" r=".36"/>
<circle cx="194.6" cy="100.8" r=".36"/>
<circle cx="182.1" cy="118.5" r=".36"/>
<circle cx="226.6" cy="109.7" r=".36"/>
<circle cx="239" cy="29.7" r=".36"/>
<circle cx="239" cy="19" r=".36"/>
<circle cx="239" cy="22.6" r=".36"/>
<circle cx="246.1" cy="22.6" r=".36"/>
<circle cx="256.8" cy="22.6" r=".36"/>
<circle cx="256.8" cy="31.5" r=".36"/>
<circle cx="239" cy="70.6" r=".36"/>
<circle cx="239" cy="59.9" r=".36"/>
<circle cx="239" cy="63.4" r=".36"/>
<circle cx="246.1" cy="63.4" r=".36"/>
<circle cx="256.8" cy="63.4" r=".36"/>
<circle cx="256.8" cy="72.3" r=".36"/>
<circle cx="175" cy="24.3" r=".36"/>
<circle cx="164.4" cy="24.3" r=".36"/>
</g>
<g font-size="5" fill="#808080">
<text x="4.4" y="11.9">DAC</text>
<text x="128.8" y="11.9">NUTUBE</text>
<text x="214.2" y="11.9">OPAMP</text>
<text x="4.4" y="90.1">POWER</text>
<text x="128.8" y="90.1">BUFFER</text>
</g>
<g font-size="2.5" fill="#808080">
<text x="60.2" y="90">HOLE1</text>
<text x="72.1" y="90">HOLE2</text>
<text x="84" y="90">HOLE3</text>
<text x="95.2" y="90">HOLE4</text>
<text x="60.2" y="93.6">HOLE_3.2HOLE_3.2HOLE_3.2HOLE_3.2</text>
</g>
<g font-size="1.8" fill="#808080">
<text x="59.5" y="14.7">Q1</text>
<text x="59.9" y="12.4">R3</text>
<text x="63.3" y="12.6">1M</text>
<text x="162.6" y="17.2" transform="rotate(-90 162.6 17.2)">AVCC</text>
<text x="173.3" y="17.2" transform="rotate(-90 173.3 17.2)">AVCC</text>
<text x="228" y="17.1">C34</text>
<text x="234.3" y="17.9">100k</text>
<text x="243.5" y="16">50K</text>
<text x="243.5" y="18">VR5G$1</text>
<text x="56.7" y="23.7">10p</text>
<text x="56.7" y="20.3">C11</text>
<text x="63.1" y="21.7">12M</text>
<text x="69.1" y="23.7">10p</text>
<text x="69.1" y="20.3">C12</text>
<text x="154.4" y="21.9">1u</text>
<text x="154.4" y="18.6">C28</text>
<text x="161.4" y="23.5" transform="rotate(-90 161.4 23.5)">10k</text>
<text x="163.3" y="23.5" transform="rotate(-90 163.3 23.5)">R14</text>
<text x="172" y="23.5" transform="rotate(-90 172 23.5)">10k</text>
<text x="174" y="23.5" transform="rotate(-90 174 23.5)">R15</text>
<text x="181.1" y="21.9">1u</text>
<text x="181.1" y="18.6">C27</text>
<text x="218.5" y="19.6">FET_L</text>
<text x="227.7" y="22.7">10uBP</text>
<text x="234.9" y="21.3">R34</text>
<text x="251.1" y="22.5">C36</text>
<text x="59.9" y="28.3">GND</text>
<text x="154.2" y="26.6">GND</text>
<text x="174" y="28.6" transform="rotate(-90 174 28.6)">VR2</text>
<text x="179" y="26.6">GND</text>
<text x="238" y="28.8" transform="rotate(-90 238 28.8)">R24</text>
<text x="241.4" y="28.8" transform="rotate(-90 241.4 28.8)">10k</text>
<text x="247.9" y="29.1">NJM4580EMP8</text>
<text x="251.4" y="24.4">10p</text>
<text x="265.3" y="29.6">C37</text>
<text x="38.9" y="34.4">0.1u</text>
<text x="38.9" y="31">C14</text>
<text x="156.7" y="33.9">TUBE_L</text>
<text x="166.7" y="30.6" transform="rotate(-90 166.7 30.6)">VR1</text>
<text x="168.7" y="30.6" transform="rotate(-90 168.7 30.6)">B500K</text>
<text x="172" y="30.5" transform="rotate(-90 172 30.5)">B500K</text>
<text x="176.1" y="33.9">TUBE_R</text>
<text x="238" y="35.9" transform="rotate(-90 238 35.9)">R25</text>
<text x="241.4" y="35.9" transform="rotate(-90 241.4 35.9)">4.7k</text>
<text x="251.5" y="34.9">IC4G$2</text>
<text x="259.5" y="33.8">10</text>
<text x="259.5" y="30.4">R26</text>
<text x="264.6" y="35.1">220u</text>
<text x="273.9" y="32.1">OUT_L</text>
<text x="29.7" y="38">+5V</text>
<text x="36.8" y="39">GND</text>
<text x="44.2" y="39.2" transform="rotate(-90 44.2 39.2)">1.5k</text>
<text x="47.6" y="39.9" transform="rotate(-90 47.6 39.9)">R7</text>
<text x="232.6" y="41.5">0.0022u</text>
<text x="239.8" y="38.1">C35</text>
<text x="245" y="41.9" transform="rotate(-90 245 41.9)">BIAS</text>
<text x="271.8" y="37.7" transform="rotate(-90 271.8 37.7)">R27</text>
<text x="275.1" y="37.7" transform="rotate(-90 275.1 37.7)">10k</text>
<text x="34" y="42.8">1</text>
<text x="34.9" y="42.8">.5k</text>
<text x="35.3" y="44.6">22</text>
<text x="35.3" y="46.4">22</text>
<text x="42.1" y="44.4">R4</text>
<text x="42.1" y="46.2">R5</text>
<text x="42.1" y="42.6">R6</text>
<text x="76.7" y="47.5">0.1u</text>
<text x="76.9" y="45.6">C15</text>
<text x="136.3" y="42.7">DAC_L</text>
<text x="142.5" y="45.1">+3V3</text>
<text x="192.2" y="45.1">+3V3</text>
<text x="197.4" y="42.7">DAC_R</text>
<text x="237.7" y="46.1">GND</text>
<text x="271.5" y="42.6">GND</text>
<text x="29.7" y="53.2">GND</text>
<text x="38.9" y="52.2">0.1u</text>
<text x="38.9" y="48.8">C18</text>
<text x="48.4" y="52.1" transform="rotate(-90 48.4 52.1)">C</text>
<text x="48.4" y="50.8" transform="rotate(-90 48.4 50.8)">13</text>
<text x="76.9" y="52.7">C17</text>
<text x="76.9" y="49.1">C16</text>
<text x="77.2" y="51.1">10u</text>
<text x="145.4" y="51.9" transform="rotate(-90 145.4 51.9)">B10K</text>
<text x="147.3" y="51.9" transform="rotate(-90 147.3 51.9)">VR3</text>
<text x="154.2" y="50.1" transform="rotate(-90 154.2 50.1)">33k R16</text>
<text x="186.2" y="50.1" transform="rotate(-90 186.2 50.1)">33k R17</text>
<text x="193.3" y="50" transform="rotate(-90 193.3 50)">VR4</text>
<text x="195.3" y="50.9" transform="rotate(-90 195.3 50.9)">B10K</text>
<text x="24.4" y="56.8">GND</text>
<text x="36.8" y="56.8">GND</text>
<text x="43.9" y="56.8">GND 0.1u</text>
<text x="76.7" y="54.7">0.1u</text>
<text x="81.3" y="56.8">GND</text>
<text x="94.4" y="60">10uBP</text>
<text x="94.7" y="58">C22</text>
<text x="101.4" y="58.7">DAC_R</text>
<text x="147" y="56.8">GND</text>
<text x="164.5" y="60" transform="rotate(-90 164.5 60)">10u</text>
<text x="172.8" y="55.6" transform="rotate(-90 172.8 55.6)">C24</text>
<text x="176.2" y="55.6" transform="rotate(-90 176.2 55.6)">10u</text>
<text x="189.7" y="56.8">GND</text>
<text x="228" y="58">C38</text>
<text x="234.3" y="58.8">100k</text>
<text x="243.5" y="56.9">50K</text>
<text x="243.5" y="58.8">VR5G$2</text>
<text x="67.3" y="64.8">C19</text>
<text x="74.4" y="64.8">C20</text>
<text x="94.4" y="63.5">10uBP</text>
<text x="94.7" y="61.6">C21</text>
<text x="101.4" y="62.3">DAC_L</text>
<text x="163" y="65.4" transform="rotate(-90 163 65.4)">R12</text>
<text x="167.9" y="60.3" transform="rotate(-90 167.9 60.3)">C23</text>
<text x="168.4" y="62.1">GND</text>
<text x="177.4" y="65.4" transform="rotate(-90 177.4 65.4)">150</text>
<text x="180.7" y="65.4" transform="rotate(-90 180.7 65.4)">R13</text>
<text x="218.2" y="60.5">FET_R</text>
<text x="227.7" y="63.5">10uBP</text>
<text x="234.9" y="62.2">R33</text>
<text x="251.1" y="63.4">C40</text>
<text x="251.4" y="65.3">10p</text>
<text x="65.5" y="71.6" transform="rotate(-90 65.5 71.6)">16</text>
<text x="67.3" y="68.2">0.022u</text>
<text x="68.9" y="71.9" transform="rotate(-90 68.9 71.9)">R8</text>
<text x="72.7" y="71.6" transform="rotate(-90 72.7 71.6)">16</text>
<text x="74.4" y="68.2">0.022u</text>
<text x="76" y="71.9" transform="rotate(-90 76 71.9)">R9</text>
<text x="81.5" y="69" transform="rotate(-90 81.5 69)">330</text>
<text x="84.9" y="69.3" transform="rotate(-90 84.9 69.3)">R10</text>
<text x="86.9" y="69" transform="rotate(-90 86.9 69)">330</text>
<text x="90.2" y="69.2" transform="rotate(-90 90.2 69.2)">R11</text>
<text x="159.6" y="66.1" transform="rotate(-90 159.6 66.1)">150</text>
<text x="161.5" y="71.7">0.1u</text>
<text x="161.5" y="68.3">C25</text>
<text x="164.8" y="66.3">+3V3</text>
<text x="179.3" y="71.7">0.1u</text>
<text x="179.3" y="68.3">C26</text>
<text x="238" y="69.7" transform="rotate(-90 238 69.7)">R29</text>
<text x="241.4" y="69.7" transform="rotate(-90 241.4 69.7)">10k</text>
<text x="247.9" y="70">NJM4580EMP8</text>
<text x="259.5" y="71.3">R31</text>
<text x="265.3" y="70.5">C41</text>
<text x="81.3" y="76.3">GND</text>
<text x="86.6" y="76.3">GND</text>
<text x="159.5" y="76.3">GND</text>
<text x="177.3" y="76.3">GND</text>
<text x="238" y="76.8" transform="rotate(-90 238 76.8)">R30</text>
<text x="241.4" y="76.8" transform="rotate(-90 241.4 76.8)">4.7k</text>
<text x="251.5" y="75.8">IC4G$3</text>
<text x="259.5" y="74.6">10</text>
<text x="264.6" y="76">220u</text>
<text x="273.9" y="73">OUT_R</text>
<text x="65.3" y="79.9">GND</text>
<text x="72.4" y="79.9">GND</text>
<text x="232.6" y="82.4">0.0022u</text>
<text x="239.8" y="79">C39</text>
<text x="245" y="82.7" transform="rotate(-90 245 82.7)">BIAS</text>
<text x="271.5" y="83.4">GND</text>
<text x="271.8" y="78.6" transform="rotate(-90 271.8 78.6)">R32</text>
<text x="275.1" y="78.6" transform="rotate(-90 275.1 78.6)">10k</text>
<text x="237.7" y="87">GND</text>
<text x="15.8" y="95">C1</text>
<text x="32.8" y="91.9" transform="rotate(-90 32.8 91.9)">U$1</text>
<text x="39.9" y="91.9" transform="rotate(-90 39.9 91.9)">10u</text>
<text x="150.8" y="93.1">AVCC</text>
<text x="188.1" y="93.1">AVCC</text>
<text x="8.3" y="96.7">+5V</text>
<text x="15.8" y="98.4">4.7u</text>
<text x="96.8" y="99.9">IC2</text>
<text x="103.9" y="99.9">TAR5SB33</text>
<text x="118.2" y="100.8">+3V3</text>
<text x="138.9" y="101.4">TUBE_L</text>
<text x="145.7" y="99.8">2SK209</text>
<text x="148.7" y="98">U$2</text>
<text x="155.5" y="100.8">S</text>
<text x="155.5" y="97.2">D</text>
<text x="163.7" y="101.4">FET_L</text>
<text x="175.9" y="101.4">TUBE_R</text>
<text x="183" y="99.8">2SK209</text>
<text x="186.1" y="98">U$3</text>
<text x="192.8" y="100.8">S</text>
<text x="192.8" y="97.2">D</text>
<text x="201" y="101.4">FET_R</text>
<text x="13.7" y="103">GND</text>
<text x="24.4" y="104.8">GND</text>
<text x="62" y="105.7">C3</text>
<text x="66.6" y="102.5" transform="rotate(-90 66.6 102.5)">AVCC</text>
<text x="69.1" y="105.7">C2</text>
<text x="70.2" y="102.5">+26V</text>
<text x="84.8" y="105.6">+5V</text>
<text x="92.2" y="107.3">0.1u</text>
<text x="92.2" y="103.9">C8</text>
<text x="111.8" y="105.7">C10</text>
<text x="117.1" y="105.7">C9</text>
<text x="159.8" y="107" transform="rotate(-90 159.8 107)">R18</text>
<text x="197.1" y="107" transform="rotate(-90 197.1 107)">R20</text>
<text x="225.6" y="107" transform="rotate(-90 225.6 107)">R23</text>
<text x="228.9" y="107" transform="rotate(-90 228.9 107)">100k</text>
<text x="233.7" y="104.3" transform="rotate(-90 233.7 104.3)">AVCC</text>
<text x="235.5" y="106.1">V+</text>
<text x="246.3" y="106.7">OUT_R</text>
<text x="54.9" y="110.5" transform="rotate(-90 54.9 110.5)">R1</text>
<text x="58.3" y="110.5" transform="rotate(-90 58.3 110.5)">2M</text>
<text x="62" y="109">1000p</text>
<text x="67.1" y="113.7">GND</text>
<text x="69.1" y="109">4.7u</text>
<text x="111.8" y="109">1u</text>
<text x="117.1" y="109">10u</text>
<text x="155.9" y="113.7">GND</text>
<text x="156" y="108.8" transform="rotate(-90 156 108.8)">10k</text>
<text x="193.3" y="113.7">GND</text>
<text x="193.4" y="108.8" transform="rotate(-90 193.4 108.8)">10k</text>
<text x="222.6" y="112.5" transform="rotate(-90 222.6 112.5)">C33</text>
<text x="227.7" y="110.3">BIAS</text>
<text x="233.7" y="113.2" transform="rotate(-90 233.7 113.2)">IC4G$1</text>
<text x="246.5" y="108.5">OUT_L</text>
<text x="13.9" y="118">AVCC</text>
<text x="24.7" y="119.7">10u</text>
<text x="24.7" y="116.3">C4</text>
<text x="30" y="119.7">10u</text>
<text x="30" y="116.3">C5</text>
<text x="35.3" y="119.7">10u</text>
<text x="35.3" y="116.3">C6</text>
<text x="40.7" y="119.7">10u</text>
<text x="40.7" y="116.3">C7</text>
<text x="54.9" y="119.4" transform="rotate(-90 54.9 119.4)">R2</text>
<text x="58.3" y="119.4" transform="rotate(-90 58.3 119.4)">62K</text>
<text x="76" y="115.8">GREEN</text>
<text x="80" y="117.3">D5</text>
<text x="85.3" y="117.3">1k</text>
<text x="88.8" y="119.3">R28</text>
<text x="101" y="117.6">GND</text>
<text x="129.2" y="119.2">DAC_L</text>
<text x="138.6" y="117.3">47k</text>
<text x="145.5" y="116.3">C29</text>
<text x="150.9" y="116.1">10u</text>
<text x="166.3" y="119.2">DAC_R</text>
<text x="175.9" y="117.3">47k</text>
<text x="182.9" y="116.3">C31</text>
<text x="188.2" y="116.1">10u</text>
<text x="220.6" y="119.6" transform="rotate(-90 220.6 119.6)">10u</text>
<text x="225.6" y="115.9" transform="rotate(-90 225.6 115.9)">R22</text>
<text x="228.9" y="115.9" transform="rotate(-90 228.9 115.9)">100k</text>
<text x="234.2" y="119">GND</text>
<text x="235.5" y="115">V-</text>
<text x="255.5" y="117.2">GND</text>
<text x="22.6" y="124.3">GND</text>
<text x="54.6" y="124.3">GND</text>
<text x="70.5" y="121.6">+5V</text>
<text x="91.9" y="122.5">GND</text>
<text x="138.7" y="120.7">R19</text>
<text x="145.5" y="123.3">0.012u FILM</text>
<text x="146.2" y="120.2">C30</text>
<text x="176" y="120.7">R21</text>
<text x="182.9" y="123.3">0.012u FILM</text>
<text x="183.6" y="120.2">C32</text>
<text x="154.8" y="126">SW1</text>
<text x="192.1" y="126">SW2</text>
</g>
<g font-size="1.5" fill="#808080">
<text x="60.2" y="18.8">1</text>
<text x="61" y="21.9" transform="rotate(-90 61 21.9)">2</text>
<text x="62.8" y="21.9" transform="rotate(-90 62.8 21.9)">4</text>
<text x="63.3" y="18.8">3</text>
<text x="243.2" y="29.4">P$2</text>
<text x="53.5" y="31.2">1</text>
<text x="53.5" y="33">2</text>
<text x="53.5" y="34.8">3</text>
<text x="57.6" y="32">XTO</text>
<text x="57.6" y="33.8">CK</text>
<text x="57.6" y="35.5">DT</text>
<text x="63.3" y="33.8">SSPND</text>
<text x="63.8" y="35.5">TEST0</text>
<text x="66.2" y="32">XTI</text>
<text x="71.8" y="34.8">26</text>
<text x="71.8" y="33">27</text>
<text x="71.8" y="31.2">28</text>
<text x="164.1" y="35.1" transform="rotate(-90 164.1 35.1)">7</text>
<text x="174.8" y="35.1" transform="rotate(-90 174.8 35.1)">10</text>
<text x="243.2" y="33">P$3</text>
<text x="253.5" y="31.2">P$1</text>
<text x="53.5" y="36.5">4</text>
<text x="53.5" y="38.3">5</text>
<text x="53.5" y="40.1">6</text>
<text x="53.5" y="41.9">7</text>
<text x="57.6" y="37.3">PSEL</text>
<text x="57.6" y="39.1">DOUT HID2/MD</text>
<text x="57.6" y="40.9">DGND HID1/MC</text>
<text x="63.8" y="37.3">TEST1</text>
<text x="71.8" y="41.9">22</text>
<text x="71.8" y="40.1">23</text>
<text x="71.8" y="38.3">24</text>
<text x="71.8" y="36.5">25</text>
<text x="156.6" y="41.9">4</text>
<text x="182" y="41.9">14</text>
<text x="23.3" y="42.6">1</text>
<text x="23.3" y="44.4">2</text>
<text x="23.3" y="46.2">3</text>
<text x="23.3" y="48">4</text>
<text x="26.2" y="47.2" transform="rotate(-90 26.2 47.2)">L</text>
<text x="52.6" y="47.2">10</text>
<text x="53.5" y="43.6">8</text>
<text x="53.5" y="45.4">9</text>
<text x="57.6" y="42.6">VDD</text>
<text x="57.6" y="44.4">D-</text>
<text x="57.6" y="46.2">D+</text>
<text x="57.6" y="48">VBUS</text>
<text x="62.4" y="42.6">HID0/MS</text>
<text x="64.2" y="48">PGND</text>
<text x="64.4" y="46.2">VCCP</text>
<text x="64.4" y="44.4">HOST</text>
<text x="71.8" y="47.2">19</text>
<text x="71.8" y="45.4">20</text>
<text x="71.8" y="43.6">21</text>
<text x="23.3" y="49.8">5</text>
<text x="26.2" y="51.1" transform="rotate(-90 26.2 51.1)">SH</text>
<text x="26.2" y="49.1" transform="rotate(-90 26.2 49.1)">EL</text>
<text x="52.6" y="50.8">12</text>
<text x="52.6" y="52.5">13</text>
<text x="52.7" y="49">11</text>
<text x="57.6" y="49.8">ZGND</text>
<text x="57.6" y="51.5">AGNDL AGNDR</text>
<text x="57.6" y="53.3">VCCL</text>
<text x="64" y="49.8">VCOM</text>
<text x="64.3" y="53.3">VCCR</text>
<text x="71.8" y="52.5">16</text>
<text x="71.8" y="50.8">17</text>
<text x="71.8" y="49">18</text>
<text x="160.6" y="51.7" transform="rotate(-90 160.6 51.7)">1</text>
<text x="162.4" y="51.7" transform="rotate(-90 162.4 51.7)">2</text>
<text x="169.5" y="51.7" transform="rotate(-90 169.5 51.7)">9</text>
<text x="171.2" y="51.7" transform="rotate(-90 171.2 51.7)">8</text>
<text x="176.6" y="52.5" transform="rotate(-90 176.6 52.5)">16</text>
<text x="178.4" y="52.5" transform="rotate(-90 178.4 52.5)">17</text>
<text x="25.5" y="56.5" transform="rotate(-90 25.5 56.5)">M1*4</text>
<text x="52.6" y="54.3">14</text>
<text x="57.6" y="55.1">VOUTL VOUTR</text>
<text x="71.8" y="54.3">15</text>
<text x="243.2" y="70.3">P$6</text>
<text x="243.2" y="73.9">P$5</text>
<text x="253.5" y="72.1">P$7</text>
<text x="25" y="98.7">P$6</text>
<text x="30.9" y="99.5">VIN</text>
<text x="41.2" y="99.5">SW</text>
<text x="46.9" y="98.7">P$1</text>
<text x="25" y="105.9">P$4</text>
<text x="25" y="102.3">P$2</text>
<text x="30.9" y="106.6">EN</text>
<text x="30.9" y="103.1">GND</text>
<text x="39.5" y="103.1">VOUT</text>
<text x="41.7" y="106.6">FB</text>
<text x="46.9" y="102.3">P$5</text>
<text x="46.9" y="105.9">P$3</text>
<text x="95.8" y="102.3">1</text>
<text x="95.8" y="105.9">3</text>
<text x="98.5" y="103.1">VIN VOUT</text>
<text x="98.5" y="106.6">CONTROL</text>
<text x="101.2" y="104.8">NOISE</text>
<text x="107.7" y="102.3">5</text>
<text x="107.7" y="104.1">4</text>
<text x="235.2" y="106.2" transform="rotate(-90 235.2 106.2)">P$8</text>
<text x="255.5" y="107.6">2A*2</text>
<text x="257.9" y="105.9">3</text>
<text x="100.7" y="108.9">GND</text>
<text x="101.9" y="110.7" transform="rotate(-90 101.9 110.7)">2</text>
<text x="257.9" y="113">1</text>
<text x="152.6" y="116.5">P$3</text>
<text x="159.3" y="118.3">P$2</text>
<text x="189.9" y="116.5">P$3</text>
<text x="196.6" y="118.3">P$2</text>
<text x="235.2" y="115.7" transform="rotate(-90 235.2 115.7)">P</text>
<text x="235.2" y="114.7" transform="rotate(-90 235.2 114.7)">$4</text>
<text x="152.6" y="120.1">P$1</text>
<text x="189.9" y="120.1">P$1</text>
</g>
<g font-size="1.2" fill="#808080">
<text x="55.9" y="58.1">IC3</text>
<text x="61.3" y="58.1">PCM2704</text>
<text x="261.4" y="110.5">CN1</text>
</g>
</svg>
